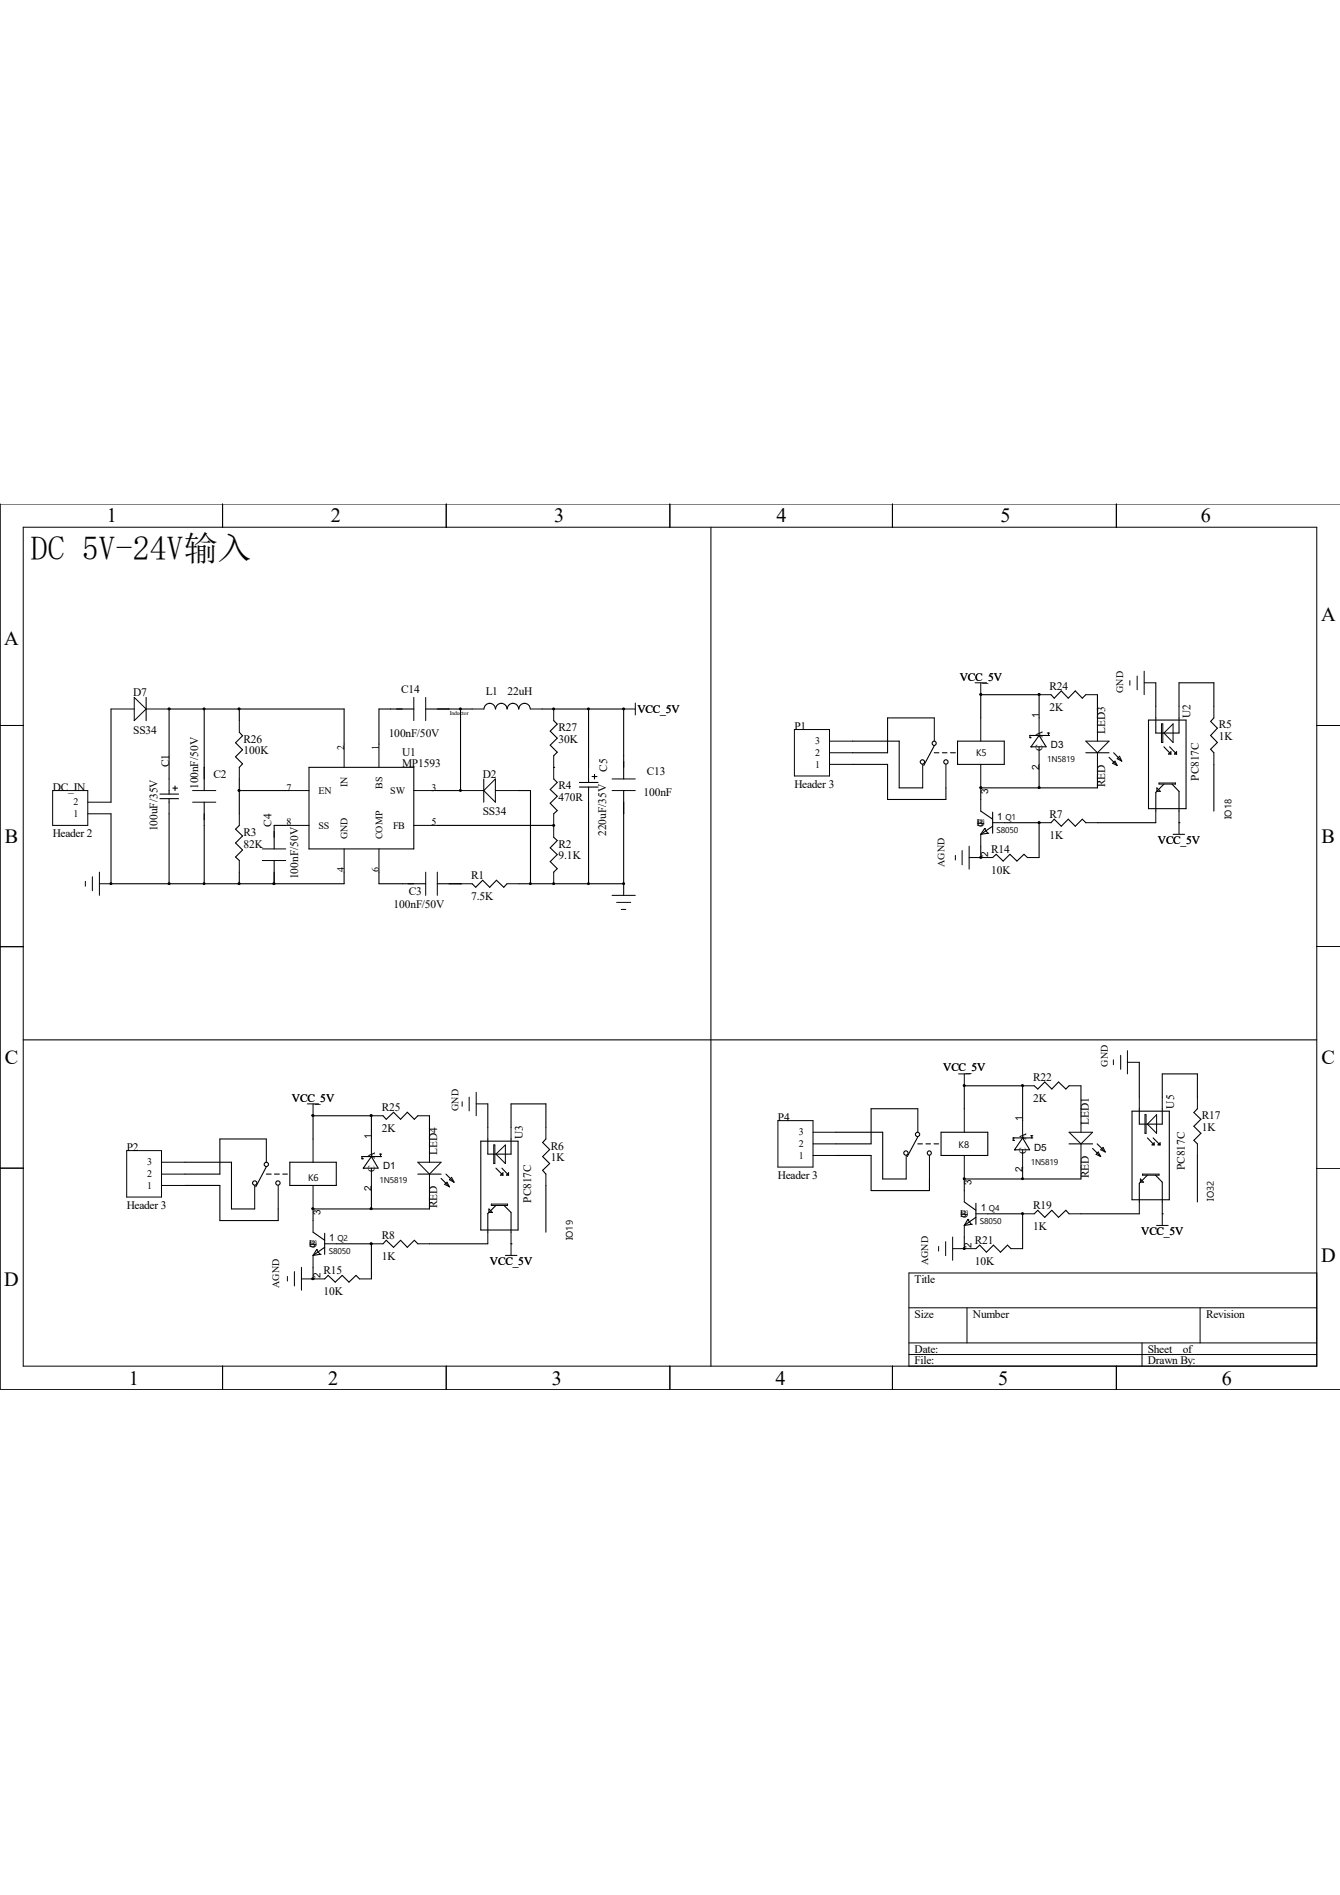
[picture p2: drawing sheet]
<svg xmlns="http://www.w3.org/2000/svg" width="210mm" height="297mm" viewBox="0 0 210 297" stroke-linecap="round" stroke-linejoin="round" font-family="sans-serif">
<g fill="none" stroke="#000" stroke-width=".16">
<path d="M34.9 79v3.6M69.9 79v3.6M105 79v3.6M139.9 79v3.6M175 79v3.6M210 79h-210v138.8h210M3.6 82.6h202.8v131.5h-202.8zM0 113.7h3.6M17.4 111.1h3.6M21 109.3l1.9 1.8-1.9 1.8zM22.9 111.1h3.6M37.5 112.9v1.9"/>
<path d="M53.9 116.6v3.7M59.4 116.6v3.7M64.9 109.3v3.6M66.7 109.3v3.6M74 111.1h1.8M83.1 111.1h1.9M86.8 111.1v1.8M86.8 118.4v3.7M97.7 111.1h1.9M99.6 110.2v1.9M124.5 114.3h5.5v7.3h-5.5zM130 119.8h3.6"/>
<path d="M130 118h3.6M130 116.2h3.6M144.6 119.8v3.7M146.4 112.5v3.7M148.3 119.8v3.7M152.8 107h1.8M153.7 107v1.9M153.7 112.5v3.7M153.7 119.8v3.7M162.9 108.9h1.8M162.9 112.5v2.8M162.9 117.1v2.7"/>
<path d="M170.2 116.2h3.6l-1.8 1.8zM170.2 108.9h1.8M172 112.5v3.7M172 118v3.6M174.4 119.6l.4-.3 .3 .7zM175.5 118.5l.3 .8-.7-.4zM177.1 106.7v.7M178.2 106v2.1M179.3 107h1.8M179.3 105.2v3.7M181.1 110.7v1.8M182 113.5h.2v2.9h-.2z"/>
<path d="M183.5 117.8v.4h-.4zM183.9 113.5v2.9l-1.5-1.5zM184.4 117.8v.4h-.3zM184.8 110.7v1.8M190.2 110.7v1.8M190.2 118v1.8M206.4 113.7h3.6M8.3 123.9h5.5v5.5h-5.5zM13.4 138.1v.8M13.8 127.6h3.6M13.8 125.7h3.6M14.5 137.4v2.2"/>
<path d="M15.6 138.5h1.8M15.6 136.7v3.6M26.5 122.1v1.8M26.5 125.7v1.9M30.2 123.9h3.6M30.2 125.7h3.6M37.5 120.3v1.8M37.5 127.6v1.8M37.5 134.9v1.8M41.1 133.1h3.7M41.1 134.9h3.7M44.8 129.4h3.6"/>
<path d="M44.8 123.9h3.6M53.9 133.1v3.6M59.4 133.1v3.6M64.9 129.4h3.6M64.9 123.9h3.6M66.7 136.7v3.6M68.5 136.7v3.6M72.2 123.9h3.6M72.2 138.5h1.8M77.6 123.9h3.7M77.6 122.1v3.6l-1.8-1.8zM79.5 138.5h1.8"/>
<path d="M86.8 127.6v3.6M86.8 136.7v1.8M92.2 120.3v1.8M92.2 123.9v1.8M95.9 123.9h3.7M95.9 122.1h3.7M97.7 138.5v1.8M149.7 134.1v.7M150.8 133.3v2.3M151.9 134.4h3.7M151.9 132.6v3.6M153.7 125.3v1.8"/>
<path d="M153.7 130.8v1.8M155.6 128.9h1.8M161 134.4h1.9M162.9 128.9h1.8M170.2 128.9h1.8M181.1 127.1v1.8M181.3 123.5l.6 .5h-.6zM181.7 122.7h2.5v.2h-2.5zM183.9 130.8h1.8M184.8 127.1v3.7M0 148.4h3.6M95.9 140.3h3.7"/>
<path d="M96.6 141.4h2.2M97.4 142.5h.7M206.4 148.4h3.6M41.7 178.5v3.7M48.2 173h1.8M49.1 173v1.9M49.1 178.5v3.7M58.2 174.9h1.8M58.2 178.5v2.8M65.5 174.9h1.8M67.3 178.5v3.7M72.4 172.7v.7"/>
<path d="M73.5 172v2.1M74.6 173h1.9M74.6 171.2v3.7M76.5 176.7v1.8M77.4 179.5h.2v2.9h-.2zM80.1 176.7v1.8M85.6 176.7v1.8M121.9 175.6h5.5v7.3h-5.5zM127.4 179.3h3.6M127.4 177.5h3.6M143.8 173.8v3.7M150.2 168.3h1.9"/>
<path d="M151.1 168.3v1.9M151.1 173.8v3.7M160.3 170.2h1.8M160.3 175.6v2.8M167.6 177.5h3.6l-1.8 1.8zM167.6 170.2h1.8M169.4 173.8v3.7M169.4 179.3v3.6M172.9 179.8l.3 .8-.7-.4zM174.5 166.1v.8M175.6 165.4v2.2M176.7 166.5h1.9"/>
<path d="M176.7 164.7v3.6M178.6 172v1.8M179.5 174.7h.1v2.9h-.1zM180.9 179.1v.4h-.3zM181.3 174.7v2.9l-1.5-1.4zM181.5 179.5l.3-.4v.4zM182.2 172v1.8M187.7 172v1.8M187.7 179.3v1.8M0 183.1h3.6M19.9 180.3h5.4v7.3h-5.4zM25.3 184h3.7"/>
<path d="M25.3 185.8h3.7M25.3 182.2h3.7M39.9 185.8v3.7M43.6 185.8v3.7M46.1 199.3v2.2M47.2 198.6v3.6M49.1 185.8v3.7M49.1 191.3v1.8M49.1 196.8v1.8M50.9 194.9h1.8M58.2 194.9h1.8M58.2 183.1v2.7"/>
<path d="M65.5 182.2h3.6l-1.8 1.8zM65.5 194.9h1.8M67.3 184v3.6M69.7 185.6l.4-.3 .3 .7zM70.8 184.5l.4 .8-.8-.4zM76.5 193.1v1.8M76.6 189.5l.6 .5h-.6zM77 188.7h2.5v.2h-2.5zM77.7 180.9l1.5-1.4v2.9zM78.8 183.8v.4h-.4zM79.2 196.8h1.8M79.7 183.8v.4h-.3z"/>
<path d="M80.1 193.1v3.7M85.6 184v1.8M127.4 181.1h3.6M142 181.1v3.7M145.7 181.1v3.7M147.1 195.4v.7M148.2 194.6v2.2M149.3 195.7h3.7M149.3 193.9v3.6M151.1 181.1v3.7M151.1 186.6v1.8M151.1 192.1v1.8"/>
<path d="M153 190.2h1.8M158.5 195.7h1.8M160.3 190.2h1.8M160.3 180.2v2.7M167.6 190.2h1.8M172.1 180.6l.4 .7-.7-.4zM178.6 188.4v1.8M178.7 184.8l.5 .5h-.5zM179.1 184h2.6v.2h-2.6zM181.3 192.1h1.8M182.2 188.4v3.7M206.4 183.1h3.6"/>
<path d="M206.4 199.5h-63.9v14.6M34.9 214.1v3.7M45 200.1v.7M47.2 200.4h3.7M56.3 200.4h1.9M69.9 214.1v3.7M105 214.1v3.7M139.9 214.1v3.7M142.5 212.3h63.9M142.5 210.5h63.9M142.5 205h63.9M151.6 205v5.5"/>
<path d="M175 214.1v3.7M179 210.5v3.6M188.1 205v5.5"/>
</g>
<g fill="none" stroke="#000" stroke-width=".17">
<path d="M111.4 82.6v131.5M17.4 111.1v14.6M22.9 109.3v3.6M26.5 111.1h.1M26.5 111.1v11M26.5 111.1h27.4v5.5M32 111.1v12.8M37.5 114.8l.5 .5-1.1 1.1 1.1 1.1-1.1 1.1 1.1 1.1-.5 .6M37.5 111.1v1.8M64.9 111.1h-5.5v5.5M66.7 111.1h7.3M72.2 111.1v12.8"/>
<path d="M75.9 111.1a.89 .89 0 0 1 .9-.9 .89 .89 0 0 1 .8 .9M77.7 111.1a.89 .89 0 0 1 .9-.9 .89 .89 0 0 1 .9 .9M79.5 111.1a.89 .89 0 0 1 .9-.9 .89 .89 0 0 1 .9 .9M81.3 111.1a.89 .89 0 0 1 .9-.9 .89 .89 0 0 1 .9 .9M85 111.1h12.7M86.8 111.1h.1M86.8 112.9l.5 .6-1.1 1.1 1.1 1.1-1.1 1.1 1.1 1.1-.5 .5M92.2 111.1v9.2M97.7 111.1h.1M97.7 111.1v11M133.6 119.8h5.5v5.5h9.2v-1.8M133.6 116.2h7.3v7.3h3.7"/>
<path d="M146.4 116.9l-1.6 3.1M146.4 112.5h-7.3v5.5h-5.5M146.4 118h.8M147.7 118h.7M149 118h.7M150.1 116.2h7.3v3.6h-7.3zM153.7 108.9h.1M153.7 108.9v3.6M153.7 108.9h9.2M161.4 115.3h.1M161.4 115.6h.1M161.4 115.3h2.9"/>
<path d="M161.4 115.3v.3M161.4 115.6h.2M161.6 117.1h.1M162.9 115.3h.1M162.9 108.9h.1M162.9 115.3l1.1 1.8h-2.4M162.9 115.3l-1.3 1.8M162.9 108.9v3.6M162.9 119.8v3.7M164.1 114.9h.2M164.3 114.9h.1M164.3 115.3h.1"/>
<path d="M164.3 114.9v.4M164.7 108.9l.5 .5 1.1-1.1 1.1 1.1 1.1-1.1 1.1 1.1 .6-.5M170.2 118h3.6M172 108.9v3.6M173.8 118.7l1.3 1.3M174.5 118l1.3 1.3M180 112.9h5.9v13.8h-5.9zM181.1 112.5v2.4h3.7v-2.4M181.1 107v3.7M182.4 117.1l1.1 1.1M183.3 117.1l1.1 1.1M184.8 110.7v-3.7h5.4v3.7"/>
<path d="M190.2 112.5l-.5 .6 1.1 1-1.1 1.2 1.1 1.1-1.1 1 .5 .6M190.2 119.8v7.3M17.4 138.5h.1M17.4 127.6v10.9M25.1 124.5h2.9M25.1 125.2h2.9M26.5 123.9v.6M26.5 125.2v.5M26.5 127.6v10.9M27.1 123.5h.7M27.4 123.2v.7M32 125.7v12.8"/>
<path d="M37.5 129.4l-.6 .6 1.1 1-1.1 1.1 1.1 1.1-1.1 1.1 .6 .6M37.5 122.1v5.5M37.5 136.7v1.8M37.5 123.9h7.3M43 138.5h.1M43 134.9v3.6M44.8 129.4h-1.8v3.7M48.4 120.3h16.5v12.8h-16.5zM53.9 136.7v1.8h-36.5M59.4 136.7v1.8h7.3M68.5 138.5h3.7M68.5 123.9h3.7"/>
<path d="M68.5 129.4h18.3M72.2 123.9h.1M72.2 138.5h.1M74 138.5l.5 .6 1.1-1.1 1.2 1.1 1-1.1 1.2 1.1 .5-.6M75.8 122.1v3.6M81.3 138.5h16.4M81.3 123.9h1.8v14.6M86.8 129.4h.1M86.8 138.5h.1M86.8 120.3h.1M86.8 122.1l.5 .5-1.1 1.1 1.1 1.1-1.1 1.1 1.1 1.1-.5 .6M86.8 131.2l.5 .5-1.1 1.2 1.1 1-1.1 1.1 1.1 1.1-.5 .6"/>
<path d="M90.8 122.6h2.9M90.8 123.4h2.9M92.2 122.1v.5M92.2 123.4v.5M92.2 125.7v12.8M92.8 121.7h.8M93.2 121.4v.7M97.7 138.5h.1M97.7 123.9v14.6M153.7 123.5h.1M153.7 134.4h.1M153.7 127.1l1.9 1.3"/>
<path d="M153.7 123.5v1.8M153.7 132.6v1.8M154.3 129.9h.1M154.3 129.9l-.6 .9M154.3 129.9l.5 .7M154.8 130.6h.1M154.8 130.6l-1.1 .2M155.6 134.4l.5-.5 1.1 1.1 1.1-1.1 1.1 1.1 1.1-1.1 .5 .5M155.6 127.3v3.3M155.6 129.5l-1.9 1.3M157.4 128.9h5.5M162.9 128.9h.1"/>
<path d="M162.9 128.9v5.5M164.7 128.9l.5-.5 1.1 1.1 1.1-1.1 1.1 1.1 1.1-1.1 .6 .5M172 121.6v1.9h-18.3M172 128.9h9.1M182.4 122.9l-1.3 1.3v2.9M183.7 122.9l1.1 1.1v3.1M184.8 128.9h.1M3.6 163h202.8M41.7 178.5h-7.2v5.5h-5.5M49.1 174.9h.1M49.1 174.9v3.6M49.1 174.9h9.1"/>
<path d="M58.2 174.9h.1M58.2 174.9v3.6M60 174.9l.5 .5 1.2-1.1 1.1 1.1 1-1.1 1.1 1.1 .6-.5M67.3 174.9v3.6M75.4 178.9h5.8v13.9h-5.8zM76.5 178.5v2.4h3.6v-2.4M76.5 173v3.7M80.1 176.7v-3.7h5.5v3.7M85.6 178.5l-.6 .6 1.1 1.1-1.1 1.1 1.1 1.1-1.1 1 .6 .6M131 177.5h7.3v7.3h3.7M143.8 178.2l-1.6 3.1M143.8 173.8h-7.3v5.5h-5.5"/>
<path d="M143.8 179.3h.8M145.1 179.3h.7M146.4 179.3h.7M147.5 177.5h7.3v3.6h-7.3zM151.1 170.2h.1M151.1 170.2v3.6M151.1 170.2h9.2M158.8 178.4h.1M158.8 178.7h.1M158.8 178.4h2.9M158.8 178.4v.3M158.8 178.7h.2"/>
<path d="M160.3 178.4h.1M160.3 170.2h.1M160.3 178.4l1.1 1.8h-2.4M160.3 178.4l-1.3 1.8M160.3 170.2v5.4M161.5 178h.2M161.7 178h.1M161.7 178.4h.1M161.7 178v.4M162.1 170.2l.5 .5 1.1-1.1 1.1 1.1 1.1-1.1 1.1 1.1 .6-.5M167.6 179.3h3.6M169.4 170.2v3.6"/>
<path d="M172 179.3l1.2 1.3M177.4 174.2h5.9v13.8h-5.9zM178.6 173.8v2.4h3.6v-2.4M178.6 166.5v5.5M179.8 178.4l1.1 1.1M180.7 178.4l1.1 1.1M182.2 172v-3.7h5.5v3.7M187.7 173.8l-.6 .6 1.1 1-1.1 1.1 1.1 1.1-1.1 1.1 .6 .6M29 185.8h5.5v5.5h9.1v-1.8M29 182.2h7.3v7.3h3.6M41.7 182.9l-1.6 3.1M41.7 184h.8"/>
<path d="M43 184h.8M44.3 184h.7M45.4 182.2h7.3v3.6h-7.3zM49.1 189.5h.1M49.1 193.1l1.8 1.3M49.1 189.5v1.8M49.1 198.6v1.8M49.6 195.9h.1M49.6 195.9l-.5 .9M49.6 195.9l.6 .7M50.2 196.6h.1M50.2 196.6l-1.1 .2"/>
<path d="M50.9 193.3v3.3M50.9 195.5l-1.8 1.3M52.7 194.9h5.5M56.7 181.3h.1M56.7 181.6h.1M56.7 181.3h2.9M56.7 181.3v.3M56.7 181.6h.2M56.9 183.1h.1M58.2 181.3h.1M58.2 194.9h.1M58.2 181.3l1.1 1.8h-2.4"/>
<path d="M58.2 181.3l-1.3 1.8M58.2 185.8v3.7M58.2 194.9v5.5M59.5 180.9h.1M59.6 180.9h.1M59.6 181.3h.1M59.6 180.9v.4M60 194.9l.5-.5 1.2 1.1 1.1-1.1 1 1.1 1.1-1.1 .6 .5M65.5 184h3.6M67.3 187.6v1.9h-18.2M67.3 194.9h9.2M69.1 184.7l1.3 1.3"/>
<path d="M69.9 184l1.3 1.3M77.7 183.1l1.1 1.1M77.7 188.9l-1.2 1.3v2.9M78.7 183.1l1 1.1M79 188.9l1.1 1.1v3.1M80.1 194.9h.1M85.6 185.8v7.3M131 181.1h5.5v5.5h9.2v-1.8M151.1 184.8h.1M151.1 195.7h.1M151.1 188.4l1.9 1.3M151.1 184.8v1.8"/>
<path d="M151.1 193.9v1.8M151.7 191.1h.1M151.7 191.1l-.6 1M151.7 191.1l.5 .8M152.2 191.9h.1M152.2 191.9l-1.1 .2M153 195.7l.5-.5 1.1 1.1 1.1-1.1 1.1 1.1 1.1-1.1 .6 .5M153 188.6v3.3M153 190.8l-1.9 1.3M154.8 190.2h5.5M159 180.2h.1M160.3 190.2h.1"/>
<path d="M160.3 182.9v1.9M160.3 190.2v5.5M162.1 190.2l.5-.5 1.1 1.1 1.1-1.1 1.1 1.1 1.1-1.1 .6 .5M169.4 182.9v1.9h-18.3M169.4 190.2h9.2M171.2 180l1.3 1.3M179.8 184.2l-1.2 1.3v2.9M181.1 184.2l1.1 1.1v3.1M182.2 190.2h.1M187.7 181.1v7.3M49.1 200.4h.1M50.9 200.4l.5-.5 1.1 1.1 1.1-1.1 1.1 1.1 1.1-1.1 .5 .5"/>
<circle cx="144.6" cy="119.4" r=".34"/>
<circle cx="146.4" cy="116.5" r=".33"/>
<circle cx="148.3" cy="119.4" r=".34"/>
<circle cx="143.8" cy="177.8" r=".34"/>
<circle cx="39.9" cy="185.4" r=".34"/>
<circle cx="41.7" cy="182.5" r=".34"/>
<circle cx="43.6" cy="185.4" r=".34"/>
<circle cx="142" cy="180.7" r=".34"/>
<circle cx="145.6" cy="180.7" r=".33"/>
</g>
<g fill="#000" stroke="#000" stroke-width=".16">
<path d="M26.4 111h.2v.2h-.2z" fill-rule="evenodd"/>
<path d="M37.3 111h.3v.2h-.3z" fill-rule="evenodd"/>
<path d="M153.6 108.7h.2v.2h-.2z" fill-rule="evenodd"/>
<path d="M162.7 108.7h.3v.2h-.3z" fill-rule="evenodd"/>
<path d="M26.4 138.4h.2v.2h-.2z" fill-rule="evenodd"/>
<path d="M37.3 138.4h.3v.2h-.3z" fill-rule="evenodd"/>
<path d="M37.3 123.8h.3v.2h-.3z" fill-rule="evenodd"/>
<path d="M42.8 138.4h.2v.2h-.2z" fill-rule="evenodd"/>
<path d="M153.6 134.3h.2v.2h-.2z" fill-rule="evenodd"/>
<path d="M153.6 123.3h.2v.2h-.2z" fill-rule="evenodd"/>
<path d="M162.7 123.3h.3v.2h-.3z" fill-rule="evenodd"/>
<path d="M162.7 128.8h.3v.2h-.3z" fill-rule="evenodd"/>
<path d="M48.9 174.7h.2v.2h-.2z" fill-rule="evenodd"/>
<path d="M58 174.7h.3v.2h-.3z" fill-rule="evenodd"/>
<path d="M48.9 189.3h.2v.2h-.2z" fill-rule="evenodd"/>
<path d="M58 189.3h.3v.2h-.3z" fill-rule="evenodd"/>
<path d="M58 194.8h.3v.2h-.3z" fill-rule="evenodd"/>
<path d="M48.9 200.3h.2v.2h-.2z" fill-rule="evenodd"/>
<circle cx="32" cy="111.1" r=".15"/>
<circle cx="72.2" cy="111.1" r=".15"/>
<circle cx="86.8" cy="111.1" r=".15"/>
<circle cx="92.2" cy="111.1" r=".15"/>
<circle cx="97.7" cy="111.1" r=".15"/>
<circle cx="17.4" cy="138.5" r=".15"/>
<circle cx="32" cy="138.5" r=".15"/>
<circle cx="72.2" cy="123.9" r=".15"/>
<circle cx="83.1" cy="138.5" r=".15"/>
<circle cx="86.8" cy="138.5" r=".15"/>
<circle cx="86.8" cy="129.4" r=".15"/>
<circle cx="92.2" cy="138.5" r=".15"/>
<circle cx="97.7" cy="138.5" r=".15"/>
<circle cx="151.1" cy="170.1" r=".15"/>
<circle cx="160.3" cy="170.1" r=".15"/>
<circle cx="151.1" cy="195.7" r=".15"/>
<circle cx="151.1" cy="184.7" r=".15"/>
<circle cx="160.3" cy="184.7" r=".15"/>
<circle cx="160.3" cy="190.2" r=".15"/>
</g>
<text font-size="5.3" x="4.8" y="87.7">DC 5V-24V输入</text>
<g font-size="3.2">
<text x="16.8" y="81.9">1</text>
<text x="51.8" y="81.9">2</text>
<text x="86.9" y="81.9">3</text>
<text x="121.7" y="81.9">4</text>
<text x="156.8" y="81.9">5</text>
<text x="188.2" y="81.9">6</text>
<text x=".7" y="101">A</text>
<text x="207.1" y="97.4">A</text>
<text x=".8" y="132.1">B</text>
<text x="207.1" y="132.1">B</text>
<text x=".8" y="166.8">C</text>
<text x="207.1" y="166.8">C</text>
<text x="207.1" y="197.8">D</text>
<text x=".7" y="201.5">D</text>
<text x="20.2" y="217">1</text>
<text x="51.4" y="217">2</text>
<text x="86.5" y="217">3</text>
<text x="121.5" y="217">4</text>
<text x="156.4" y="217">5</text>
<text x="191.5" y="217">6</text>
</g>
<g font-size="1.8">
<text x="150.4" y="106.7">VCC_5V</text>
<text x="20.9" y="109.1">D7</text>
<text x="62.9" y="108.5">C14</text>
<text x="76.2" y="109">L1</text>
<text x="79.5" y="109">22uH</text>
<text x="99.9" y="111.7">VCC_5V</text>
<text x="164.5" y="108.1">R24</text>
<text x="164.5" y="111.4">2K</text>
<text x="186.6" y="112.5" transform="rotate(-90 186.6 112.5)">U2</text>
<text x="20.9" y="115">SS34</text>
<text x="38.2" y="116.4">R26</text>
<text x="38.2" y="118.2">100K</text>
<text x="60.9" y="115.5">100nF/50V</text>
<text x="63" y="118.4">U1</text>
<text x="87.5" y="114.6">R27</text>
<text x="87.5" y="116.4">30K</text>
<text x="124.5" y="114.3">P1</text>
<text x="173.2" y="115.1" transform="rotate(-90 173.2 115.1)">LED3</text>
<text x="191" y="114.1">R5</text>
<text x="191" y="116">1K</text>
<text x="8.3" y="123.9">DC_IN</text>
<text x="26.5" y="120.3" transform="rotate(-90 26.5 120.3)">C1</text>
<text x="31.1" y="123.7" transform="rotate(-90 31.1 123.7)">100nF/50V</text>
<text x="33.5" y="122">C2</text>
<text x="63" y="120.3">MP1593</text>
<text x="75.6" y="121.9">D2</text>
<text x="87.5" y="123.7">R4</text>
<text x="87.5" y="125.6">470R</text>
<text x="95.2" y="121" transform="rotate(-90 95.2 121)">C5</text>
<text x="100.8" y="124.7">100nF</text>
<text x="101.4" y="121.5">C13</text>
<text x="124.5" y="123.5">Header 3</text>
<text x="173.2" y="123.4" transform="rotate(-90 173.2 123.4)">RED</text>
<text x="187.9" y="122.4" transform="rotate(-90 187.9 122.4)">PC817C</text>
<text x="8.3" y="131.2">Header 2</text>
<text x="24.7" y="130.3" transform="rotate(-90 24.7 130.3)">100uF/35V</text>
<text x="38.2" y="131">R3</text>
<text x="42.5" y="129.6" transform="rotate(-90 42.5 129.6)">C4</text>
<text x="75.6" y="127.7">SS34</text>
<text x="95" y="131" transform="rotate(-90 95 131)">220uF/35V</text>
<text x="164.5" y="128.2">R7</text>
<text x="164.5" y="131.5">1K</text>
<text x="38.2" y="132.9">82K</text>
<text x="46.7" y="137.8" transform="rotate(-90 46.7 137.8)">100nF/50V</text>
<text x="73.8" y="137.8">R1</text>
<text x="87.5" y="132.9">R2</text>
<text x="87.5" y="134.7">9.1K</text>
<text x="155.4" y="133.7">R14</text>
<text x="155.4" y="137">10K</text>
<text x="181.5" y="132.3">VCC_5V</text>
<text x="61.7" y="142.2">100nF/50V</text>
<text x="64.1" y="140.3">C3</text>
<text x="73.8" y="141.1">7.5K</text>
<text x="147.8" y="167.9">VCC_5V</text>
<text x="45.8" y="172.7">VCC_5V</text>
<text x="161.9" y="169.4">R22</text>
<text x="161.9" y="172.7">2K</text>
<text x="184" y="173.8" transform="rotate(-90 184 173.8)">U5</text>
<text x="59.9" y="174.1">R25</text>
<text x="59.9" y="177.4">2K</text>
<text x="82" y="178.5" transform="rotate(-90 82 178.5)">U3</text>
<text x="121.9" y="175.6">P4</text>
<text x="170.6" y="176.4" transform="rotate(-90 170.6 176.4)">LED1</text>
<text x="188.4" y="175.4">R17</text>
<text x="188.4" y="177.3">1K</text>
<text x="19.9" y="180.3">P2</text>
<text x="68.5" y="181.1" transform="rotate(-90 68.5 181.1)">LED4</text>
<text x="86.3" y="180.2">R6</text>
<text x="86.3" y="182">1K</text>
<text x="121.9" y="184.8">Header 3</text>
<text x="170.6" y="184.7" transform="rotate(-90 170.6 184.7)">RED</text>
<text x="185.7" y="183.4" transform="rotate(-90 185.7 183.4)">PC817C</text>
<text x="19.9" y="189.5">Header 3</text>
<text x="68.5" y="189.4" transform="rotate(-90 68.5 189.4)">RED</text>
<text x="83.2" y="188.6" transform="rotate(-90 83.2 188.6)">PC817C</text>
<text x="161.9" y="189.5">R19</text>
<text x="59.9" y="194.2">R8</text>
<text x="59.9" y="197.5">1K</text>
<text x="152.8" y="195">R21</text>
<text x="161.9" y="192.8">1K</text>
<text x="178.9" y="193.6">VCC_5V</text>
<text x="50.7" y="199.7">R15</text>
<text x="50.7" y="203">10K</text>
<text x="76.8" y="198.3">VCC_5V</text>
<text x="143.3" y="201.1">Title</text>
<text x="152.8" y="198.3">10K</text>
<text x="143.3" y="206.5">Size</text>
<text x="152.5" y="206.5">Number</text>
<text x="189" y="206.5">Revision</text>
<text x="143.3" y="213.8">File:</text>
<text x="143.3" y="212">Date:</text>
<text x="179.9" y="212">Sheet</text>
<text x="179.9" y="213.8">Drawn By:</text>
<text x="185.4" y="212">of</text>
</g>
<g font-size="1.6">
<text x="162.9" y="112.5" transform="rotate(-90 162.9 112.5)">1</text>
<text x="176" y="108.6" transform="rotate(-90 176 108.6)">GND</text>
<text x="53.9" y="117.5" transform="rotate(-90 53.9 117.5)">2</text>
<text x="59.4" y="117.5" transform="rotate(-90 59.4 117.5)">1</text>
<text x="127.8" y="118.5">2</text>
<text x="127.8" y="116.7">3</text>
<text x="163.4" y="117.8" transform="rotate(-90 163.4 117.8)">C</text>
<text x="163.4" y="115.6" transform="rotate(-90 163.4 115.6)">A</text>
<text x="164.7" y="117.3">D3</text>
<text x="44.9" y="123.9">7</text>
<text x="49.9" y="124.4">EN</text>
<text x="54.5" y="123.4" transform="rotate(-90 54.5 123.4)">IN</text>
<text x="59.9" y="123.7" transform="rotate(-90 59.9 123.7)">BS</text>
<text x="61.2" y="124.4">SW</text>
<text x="67.6" y="123.9">3</text>
<text x="127.8" y="120.3">1</text>
<text x="154.9" y="124.4" transform="rotate(-90 154.9 124.4)">3</text>
<text x="162.9" y="120.6" transform="rotate(-90 162.9 120.6)">2</text>
<text x="11.5" y="128.1">1</text>
<text x="11.5" y="126.2">2</text>
<text x="44.9" y="129.4">8</text>
<text x="49.9" y="129.9">SS</text>
<text x="54.5" y="131.6" transform="rotate(-90 54.5 131.6)">GND</text>
<text x="59.9" y="131.6" transform="rotate(-90 59.9 131.6)">COMP</text>
<text x="61.6" y="129.9">FB</text>
<text x="67.6" y="129.4">5</text>
<text x="153.1" y="129.5">B</text>
<text x="154.3" y="129.6" transform="rotate(-90 154.3 129.6)">C</text>
<text x="154.3" y="129.3" transform="rotate(-90 154.3 129.3)">E</text>
<text x="156.3" y="128.6">1</text>
<text x="53.9" y="136.6" transform="rotate(-90 53.9 136.6)">4</text>
<text x="59.4" y="136.6" transform="rotate(-90 59.4 136.6)">6</text>
<text x="148" y="135.9" transform="rotate(-90 148 135.9)">AGND</text>
<text x="154.9" y="134.4" transform="rotate(-90 154.9 134.4)">2</text>
<text x="173.6" y="167.2" transform="rotate(-90 173.6 167.2)">GND</text>
<text x="58.2" y="178.5" transform="rotate(-90 58.2 178.5)">1</text>
<text x="71.9" y="174.1" transform="rotate(-90 71.9 174.1)">GND</text>
<text x="125.2" y="179.8">2</text>
<text x="125.2" y="178">3</text>
<text x="160.3" y="175.6" transform="rotate(-90 160.3 175.6)">1</text>
<text x="160.8" y="178.7" transform="rotate(-90 160.8 178.7)">A</text>
<text x="23.1" y="184.5">2</text>
<text x="23.1" y="182.7">3</text>
<text x="58.8" y="183.8" transform="rotate(-90 58.8 183.8)">C</text>
<text x="58.8" y="181.6" transform="rotate(-90 58.8 181.6)">A</text>
<text x="60" y="183.3">D1</text>
<text x="125.2" y="181.6">1</text>
<text x="152.3" y="185.7" transform="rotate(-90 152.3 185.7)">3</text>
<text x="160.3" y="183.8" transform="rotate(-90 160.3 183.8)">2</text>
<text x="160.8" y="180.9" transform="rotate(-90 160.8 180.9)">C</text>
<text x="162.1" y="180.4">D5</text>
<text x="23.1" y="186.3">1</text>
<text x="50.2" y="190.4" transform="rotate(-90 50.2 190.4)">3</text>
<text x="58.2" y="186.6" transform="rotate(-90 58.2 186.6)">2</text>
<text x="150.5" y="190.8">B</text>
<text x="151.7" y="190.9" transform="rotate(-90 151.7 190.9)">C</text>
<text x="151.7" y="190.6" transform="rotate(-90 151.7 190.6)">E</text>
<text x="153.7" y="189.9">1</text>
<text x="48.4" y="195.5">B</text>
<text x="49.6" y="195.6" transform="rotate(-90 49.6 195.6)">C</text>
<text x="49.6" y="195.3" transform="rotate(-90 49.6 195.3)">E</text>
<text x="51.6" y="194.6">1</text>
<text x="152.3" y="195.7" transform="rotate(-90 152.3 195.7)">2</text>
<text x="43.8" y="201.9" transform="rotate(-90 43.8 201.9)">AGND</text>
<text x="50.2" y="200.4" transform="rotate(-90 50.2 200.4)">2</text>
<text x="145.5" y="198.3" transform="rotate(-90 145.5 198.3)">AGND</text>
</g>
<g font-size="1.5">
<text x="153" y="118.5">K5</text>
<text x="193" y="128.4" transform="rotate(-90 193 128.4)">IO18</text>
<text x="48.3" y="185.1">K6</text>
<text x="150.2" y="180">K8</text>
<text x="190.2" y="188.2" transform="rotate(-90 190.2 188.2)">IO32</text>
<text x="89.8" y="194.4" transform="rotate(-90 89.8 194.4)">IO19</text>
</g>
<g font-size="1.3">
<text x="164.1" y="119.5">1N5819</text>
<text x="156.2" y="130.6">S8050</text>
<text x="157.6" y="128.6">Q1</text>
<text x="59.5" y="185.5">1N5819</text>
<text x="161.5" y="182.5">1N5819</text>
<text x="153.6" y="191.9">S8050</text>
<text x="155" y="189.9">Q4</text>
<text x="51.5" y="196.6">S8050</text>
<text x="52.9" y="194.6">Q2</text>
</g>
<text font-size=".9" x="70.5" y="112.1">Inductor</text>
</svg>
